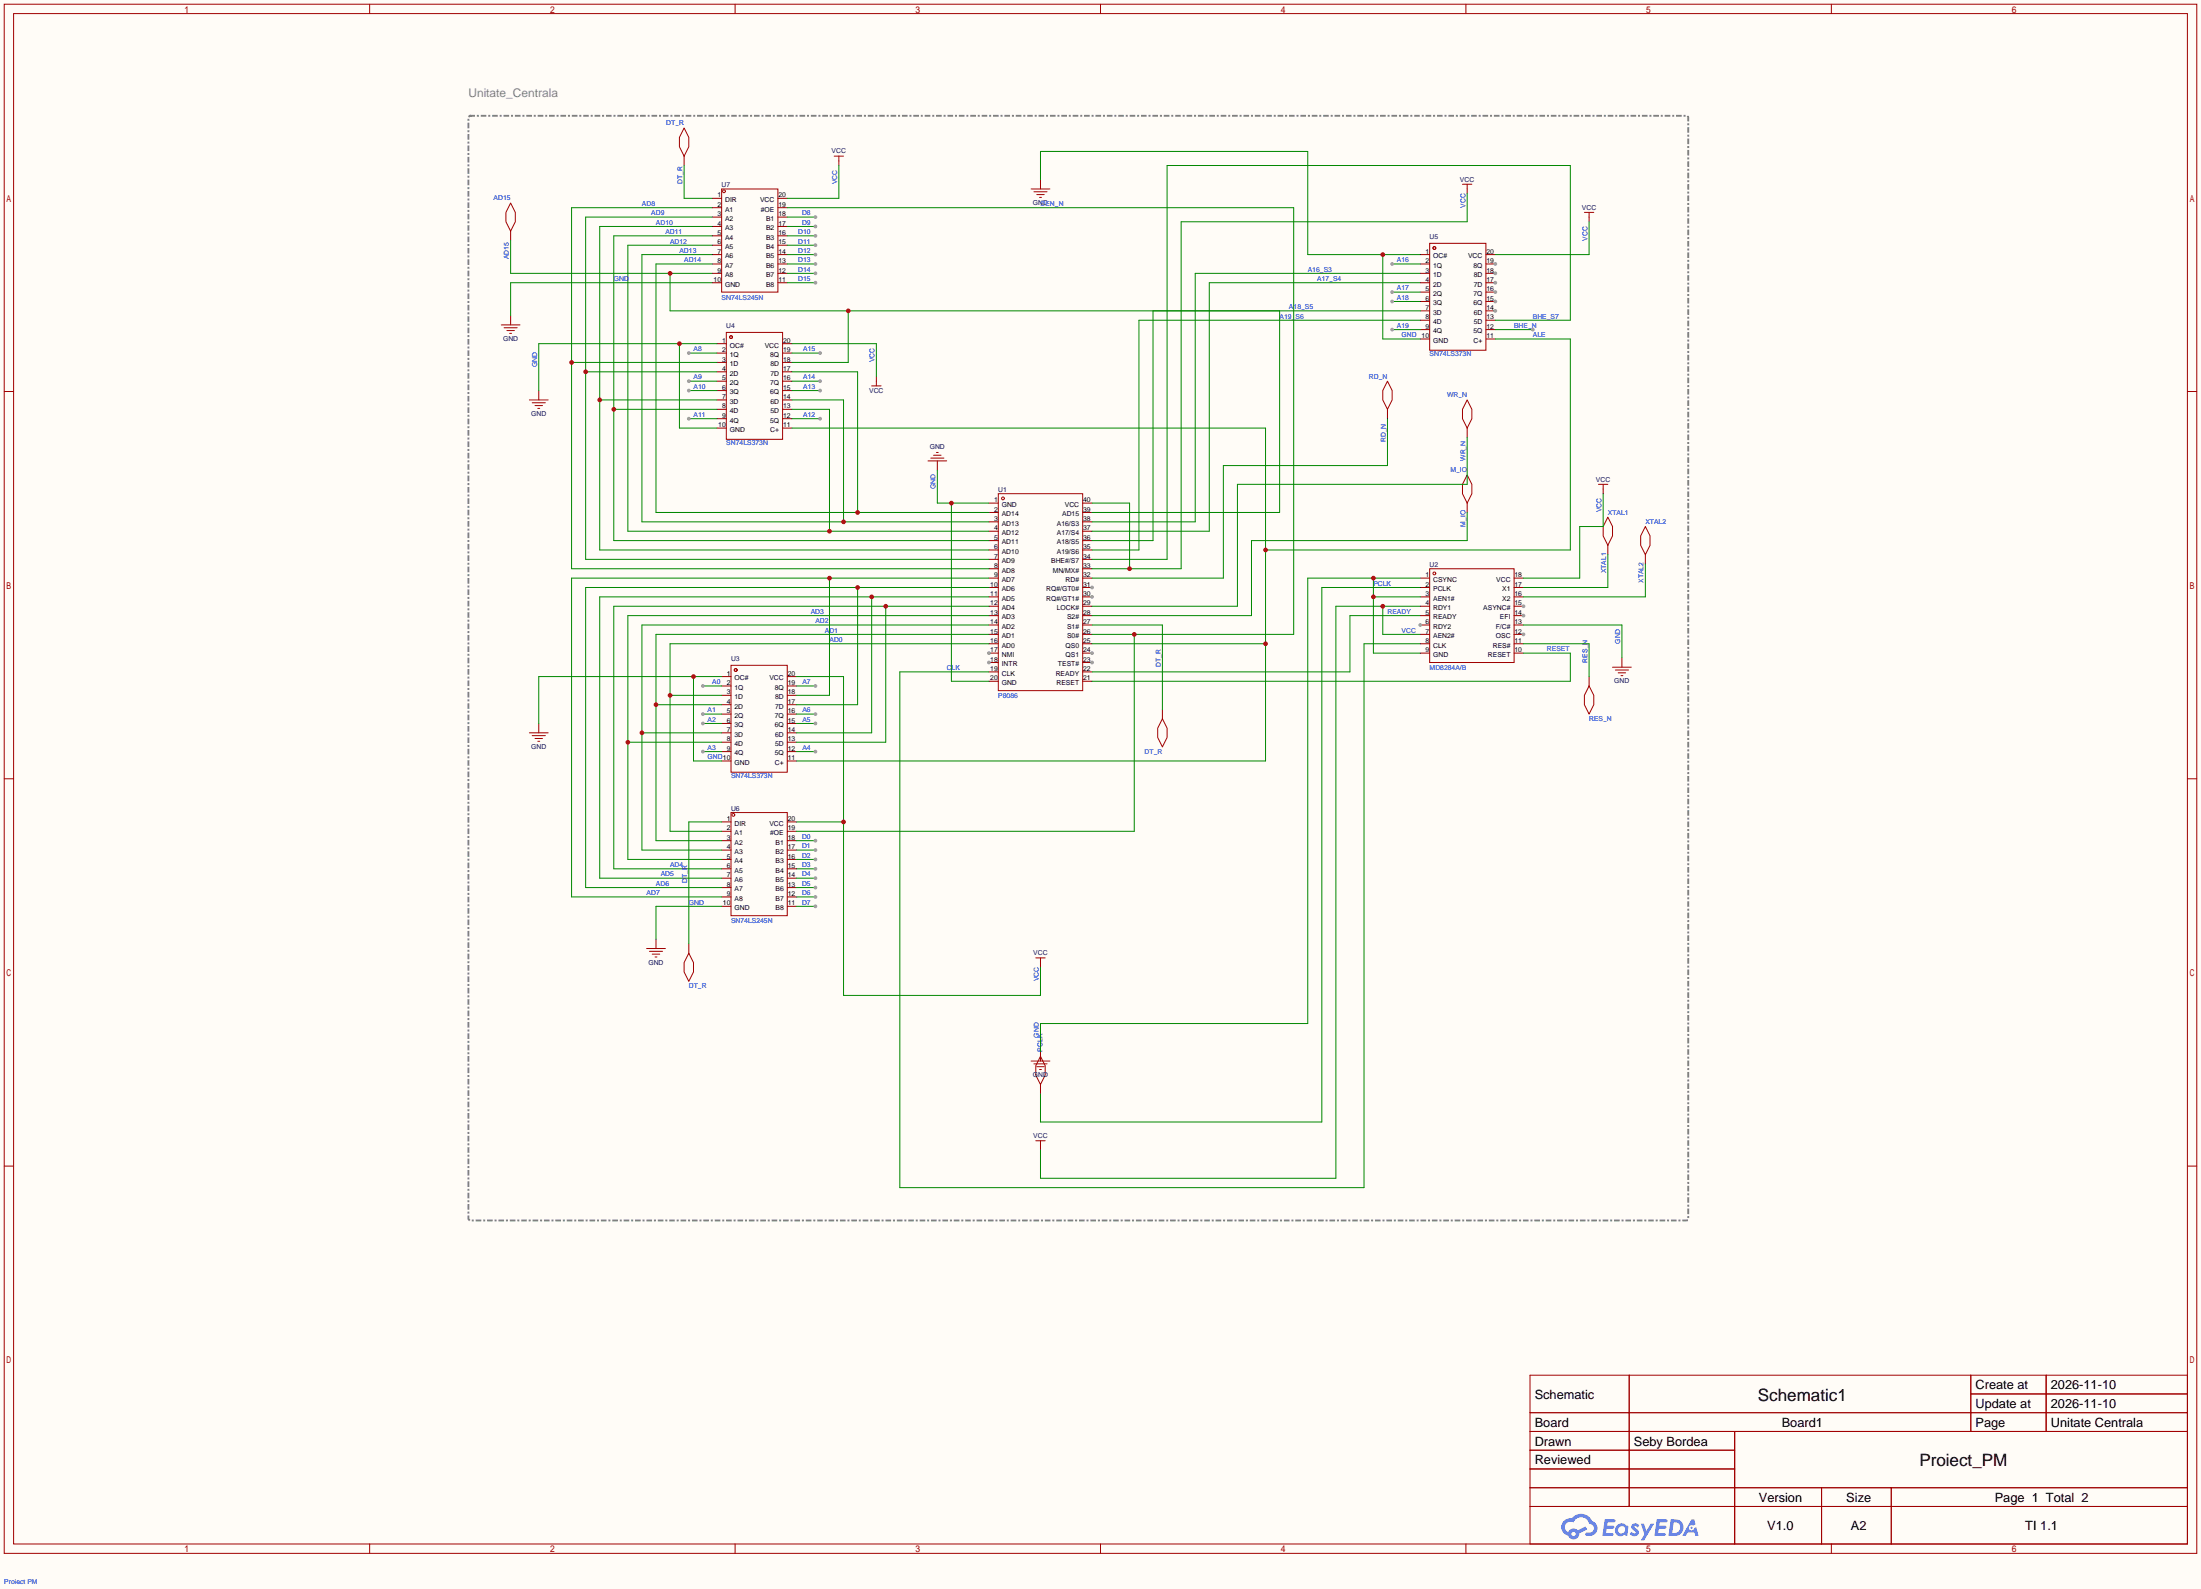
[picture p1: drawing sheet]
<svg xmlns="http://www.w3.org/2000/svg" width="596mm" height="430mm" viewBox="0 0 596 430" stroke-linecap="round" stroke-linejoin="round" font-family="sans-serif">
<path d="M0 0h596.1v430.4h-596.1z" fill="#fffcf7"/>
<g fill="none" stroke="#a10000" stroke-width=".27">
<path d="M1.1 1.1h593.9v419.7h-593.9zM3.7 3.7h588.8v414.5h-588.8zM100.1 1.1v2.6M199.1 1.1v2.6M298.1 1.1v2.6M397 1.1v2.6M496 1.1v2.6M1.1 106h2.6M592.5 106h2.5M1.1 210.9h2.6M592.5 210.9h2.5M1.1 315.8h2.6"/>
<path d="M592.5 315.8h2.5M414.4 372.5h178.1v45.7h-178.1zM441.3 372.5v35.6M533.8 372.5v15.2M533.8 377.6h58.7M554.2 372.5v15.2M414.4 382.7h178.1M414.4 387.7h178.1M414.4 392.8h55.4M414.4 397.9h55.4M469.8 387.7v30.5M100.1 418.2v2.6"/>
<path d="M199.1 418.2v2.6M298.1 418.2v2.6M397 418.2v2.6M414.4 403h178.1M414.4 408.1h178.1M493.4 403v15.2M496 418.2v2.6M512.2 403v15.2"/>
</g>
<g fill="#5487ff">
<path d="M442.1 412.9a1.3 1.3 0 0 1 1.9 .3l-.4 .6a.47 .47 0 0 0-.4-.5 .47 .47 0 0 0-.5 .3l.1 .2a1.28 1.28 0 0 1 .8 2 1.53 1.53 0 0 1-2.2-.3l.5-.6 .8 .5a.31 .31 0 0 0 .4-.3 .31 .31 0 0 0-.3-.4 1.12 1.12 0 0 1-.7-1.8z"/>
<path d="M444.4 412.7h.9l.6 2 1.2-2h.9l-2.7 4.5h-.9l1-1.6z"/>
<path d="M434.6 411.5h2.6a.4 .4 0 0 1 .4 .4 .4 .4 0 0 1-.4 .4h-1.8l-.1 1h1.6l.4 .4-.5 .4h-1.6l-.2 1.1 1.8 .1 .2 .5-.4 .2h-2.6z"/>
<path d="M448.7 411.5h2.6a.4 .4 0 0 1 .4 .4 .4 .4 0 0 1-.4 .4h-1.8l-.1 1h1.6l.4 .4-.4 .4h-1.7l-.2 1.1 1.8 .1 .2 .5-.4 .2h-2.6z"/>
<path d="M458.1 411.6h.8l.3 1.3-.6 .3a.75 .75 0 0 0-1.1 .3 .75 .75 0 0 0 .5 1.1 .75 .75 0 0 0 .9-.7l.5-.3 .6 2.4h-.8l-.3-.9h-1.8l-.5 .9h-1z"/>
<path d="M452.5 411.5l-.6 4.5h1.5a2.27 2.27 0 0 0 2.6-2.3 2.27 2.27 0 0 0-2.7-2.2zM453.3 412.3a1.5 1.5 0 0 1 1.8 1.6 1.5 1.5 0 0 1-1.9 1.3h-.3z"/>
<path d="M438 413.2a1.6 1.6 0 0 0-.4 2.3 1.6 1.6 0 0 0 2.4 .2l.7 .3 .3-2.5-.1-.2-.5-.1a1.58 1.58 0 0 0-2.4 0zM438.6 413.7a.99 .99 0 0 1 1.6 .6 .99 .99 0 0 1-1.3 1.1 .98 .98 0 0 1-.3-1.7z"/>
<path d="M423.6 411.9a2.37 2.37 0 0 0 1.1 4.1 1.54 1.54 0 0 0 1.8 .9 1.54 1.54 0 0 0 1.2-1.5l2.2-1.1-.5-.8-2 1a1.57 1.57 0 0 0-2.7 .5 1.5 1.5 0 0 1-.7-2.1 1.5 1.5 0 0 1 2.2-.5 2.27 2.27 0 0 1 2.3-1.4 2.27 2.27 0 0 1 2 1.8 1.23 1.23 0 0 1 1.2 1.6 1.23 1.23 0 0 1-1.8 .7 .47 .47 0 0 0-.5 .4 .47 .47 0 0 0 .4 .5 2.14 2.14 0 0 0 2.7-1.3 2.14 2.14 0 0 0-1.3-2.7 3.2 3.2 0 0 0-5.5-.7l-1.1 .1zM425.6 415.5a.6 .6 0 0 1 1.2 0 .6 .6 0 0 1-1.2 0z"/>
<circle cx="458.2" cy="413.8" r=".28"/>
</g>
<g fill="none" stroke="#870000" stroke-width=".27">
<path d="M267.8 136.3h2.6M267.8 138.8h2.6M267.8 141.4h2.6M267.8 143.9h2.6M267.8 146.4h2.6M267.8 149h2.6M267.8 151.5h2.6M267.8 154.1h2.6M267.8 156.6h2.6M267.8 159.1h2.6M267.8 161.7h2.6M267.8 164.2h2.6"/>
<path d="M267.8 166.8h2.6M267.8 169.3h2.6M267.8 171.8h2.6M267.8 174.4h2.6M267.8 176.9h2.6M281.8 293.8v2.5"/>
</g>
<g fill="none" stroke="#a10000" stroke-width=".27">
<path d="M270.4 133.7h22.8v53.4h-22.8zM281.8 286.1l1.3 2.6v2.5l-1.3 2.6-1.3-2.6v-2.5z"/>
<circle cx="271.7" cy="135" r=".38"/>
</g>
<circle cx="267.8" cy="176.9" r=".51" fill="#999"/>
<path d="M267.8 179.5h2.6" fill="none" stroke="#870000" stroke-width=".27"/>
<circle cx="267.8" cy="179.5" r=".51" fill="#999"/>
<path d="M293.2 179.5h2.6M267.8 182h2.6M267.8 184.5h2.6M293.2 182h2.6M293.2 184.5h2.6" fill="none" stroke="#870000" stroke-width=".27"/>
<circle cx="295.8" cy="179.5" r=".51" fill="#999"/>
<path d="M293.2 176.9h2.6" fill="none" stroke="#870000" stroke-width=".27"/>
<circle cx="295.8" cy="176.9" r=".51" fill="#999"/>
<path d="M293.2 174.4h2.6M293.2 171.8h2.6M293.2 169.3h2.6M293.2 166.8h2.6M293.2 164.2h2.6M293.2 161.7h2.6" fill="none" stroke="#870000" stroke-width=".27"/>
<circle cx="295.8" cy="161.7" r=".51" fill="#999"/>
<path d="M293.2 159.1h2.6" fill="none" stroke="#870000" stroke-width=".27"/>
<circle cx="295.8" cy="159.1" r=".51" fill="#999"/>
<g fill="none" stroke="#870000" stroke-width=".27">
<path d="M293.2 138.8h2.6M293.2 136.3h2.6M293.2 156.6h2.6M293.2 154.1h2.6M293.2 151.5h2.6M293.2 149h2.6M293.2 146.4h2.6M293.2 143.9h2.6M293.2 141.4h2.6M384.7 156.6h2.5M384.7 159.1h2.5M384.7 161.7h2.5"/>
<path d="M384.7 164.2h2.5M384.7 166.8h2.5M384.7 169.3h2.5"/>
</g>
<g fill="none" stroke="#a10000" stroke-width=".27">
<path d="M387.2 154.1h22.9v25.4h-22.9z"/>
<circle cx="388.5" cy="155.3" r=".38"/>
</g>
<circle cx="384.7" cy="169.3" r=".51" fill="#999"/>
<path d="M384.7 171.8h2.5M384.7 174.4h2.5M384.7 176.9h2.5M410.1 171.8h2.5M410.1 174.4h2.5M410.1 176.9h2.5" fill="none" stroke="#870000" stroke-width=".27"/>
<circle cx="412.6" cy="171.8" r=".51" fill="#999"/>
<path d="M410.1 169.3h2.5M410.1 166.8h2.5" fill="none" stroke="#870000" stroke-width=".27"/>
<circle cx="412.6" cy="166.8" r=".51" fill="#999"/>
<path d="M410.1 164.2h2.5" fill="none" stroke="#870000" stroke-width=".27"/>
<circle cx="412.6" cy="164.2" r=".51" fill="#999"/>
<g fill="none" stroke="#870000" stroke-width=".27">
<path d="M384.7 69h2.5M384.7 71.5h2.5M384.7 74h2.5M384.7 76.6h2.5M384.7 79.1h2.5M194.2 93.1h2.5M194.2 95.6h2.5M194.2 98.2h2.5M212 93.1h2.5M212 95.6h2.5M212 98.2h2.5M384.7 81.7h2.5"/>
<path d="M384.7 84.2h2.5M384.7 86.7h2.5M384.7 89.3h2.5M384.7 91.8h2.5M402.5 84.2h2.5M402.5 86.7h2.5M402.5 89.3h2.5M402.5 91.8h2.5M194.2 100.7h2.5M194.2 103.3h2.5M194.2 105.8h2.5M194.2 108.3h2.5"/>
<path d="M194.2 110.9h2.5M194.2 113.4h2.5M194.2 116h2.5M212 100.7h2.5M212 103.3h2.5M212 105.8h2.5M212 108.3h2.5M212 110.9h2.5M212 113.4h2.5M212 116h2.5M410.1 159.1h2.5M410.1 156.6h2.5"/>
<path d="M410.1 161.7h2.5M195.5 183.3h2.5M195.5 185.8h2.5M195.5 188.3h2.5M195.5 190.9h2.5M195.5 193.4h2.5M195.5 196h2.5M195.5 198.5h2.5M213.2 183.3h2.6M213.2 185.8h2.6M213.2 188.3h2.6M213.2 190.9h2.6"/>
<path d="M213.2 193.4h2.6M213.2 196h2.6M213.2 198.5h2.6M195.5 201h2.5M195.5 203.6h2.5M195.5 206.1h2.5M213.2 201h2.6M213.2 203.6h2.6M213.2 206.1h2.6"/>
</g>
<g fill="none" stroke="#a10000" stroke-width=".27">
<path d="M387.2 65.9h15.3v29h-15.3zM196.7 90h15.3v29h-15.3zM198 180.2h15.2v29h-15.2z"/>
<circle cx="388.5" cy="67.2" r=".38"/>
<circle cx="198" cy="91.3" r=".38"/>
<circle cx="199.3" cy="181.5" r=".38"/>
</g>
<circle cx="405" cy="84.2" r=".51" fill="#999"/>
<path d="M402.5 81.7h2.5" fill="none" stroke="#870000" stroke-width=".27"/>
<circle cx="405" cy="81.7" r=".51" fill="#999"/>
<path d="M402.5 79.1h2.5" fill="none" stroke="#870000" stroke-width=".27"/>
<circle cx="405" cy="79.1" r=".51" fill="#999"/>
<path d="M402.5 76.6h2.5" fill="none" stroke="#870000" stroke-width=".27"/>
<circle cx="405" cy="76.6" r=".51" fill="#999"/>
<path d="M402.5 74h2.5" fill="none" stroke="#870000" stroke-width=".27"/>
<circle cx="405" cy="74" r=".51" fill="#999"/>
<path d="M402.5 71.5h2.5" fill="none" stroke="#870000" stroke-width=".27"/>
<circle cx="405" cy="71.5" r=".51" fill="#999"/>
<g fill="none" stroke="#870000" stroke-width=".27">
<path d="M185.3 42.3v2.5M192.9 53.7h2.6M192.9 56.3h2.6M192.9 58.8h2.6M210.7 53.7h2.5M210.7 56.3h2.5M210.7 58.8h2.5M227.2 43.6v1.2M281.8 48.6v2.6M397.4 51.2v1.3M430.4 58.8v1.3M138.3 62.6v2.6"/>
<path d="M192.9 69h2.6M192.9 61.3h2.6M192.9 63.9h2.6M192.9 66.4h2.6M192.9 71.5h2.6M192.9 74h2.6M192.9 76.6h2.6M210.7 69h2.5M210.7 61.3h2.5M210.7 63.9h2.5M210.7 66.4h2.5M210.7 71.5h2.5"/>
<path d="M210.7 74h2.5M210.7 76.6h2.5M402.5 69h2.5M138.3 85.5v2.5M145.9 105.8v2.5M237.4 102v1.3M375.8 110.9v2.5M397.4 116v2.5M253.9 124.8v2.6M397.4 136.3v2.5M434.2 132.5v1.2M435.5 147.7v2.5"/>
<path d="M445.6 150.2v2.6M439.3 178.2v2.5M145.9 196v2.5M314.8 192.2v2.5M430.4 183.3v2.5M195.5 222.6h2.5M195.5 225.2h2.5M195.5 227.7h2.5M195.5 230.3h2.5M195.5 232.8h2.5M195.5 235.3h2.5M195.5 237.9h2.5"/>
<path d="M213.2 222.6h2.6M213.2 225.2h2.6M213.2 227.7h2.6M213.2 230.3h2.6M213.2 232.8h2.6M213.2 235.3h2.6M213.2 237.9h2.6M177.7 254.4v2.5M186.6 255.7v2.5M195.5 240.4h2.5M195.5 243h2.5M195.5 245.5h2.5"/>
<path d="M213.2 240.4h2.6M213.2 243h2.6M213.2 245.5h2.6M281.8 260.7v1.3M281.8 284.9v2.5M281.8 310.3v1.2"/>
</g>
<g fill="none" stroke="#a10000" stroke-width=".27">
<path d="M185.3 34.7l1.3 2.5v2.6l-1.3 2.5-1.3-2.5v-2.6zM138.3 55l1.3 2.5v2.6l-1.3 2.5-1.3-2.5v-2.6zM195.5 51.2h15.2v27.9h-15.2zM225.9 42.3h2.6M227.2 42.3v1.3M279.3 51.2h5.1M280 51.9h3.6M280.8 52.7h2M281.6 53.5h.5M396.1 49.9h2.6M397.4 49.9v1.3M429.1 57.5h2.6"/>
<path d="M430.4 57.5v1.3M135.8 88h5M136.5 88.8h3.6M137.3 89.5h2M138 90.3h.6M143.4 108.3h5.1M144.1 109.1h3.6M144.9 109.9h2M145.7 110.6h.5M236.1 104.5h2.5M237.4 103.3v1.2M375.8 103.3l1.3 2.5v2.5l-1.3 2.6-1.3-2.6v-2.5z"/>
<path d="M397.4 108.3l1.3 2.6v2.5l-1.3 2.6-1.3-2.6v-2.5zM251.3 124.8h5.1M252.1 124.1h3.6M252.9 123.3h2M253.6 122.6h.5M397.4 128.7l1.3 2.5v2.5l-1.3 2.6-1.3-2.6v-2.5zM432.9 131.2h2.6M434.2 131.2v1.3M435.5 140.1l1.3 2.5v2.6l-1.3 2.5-1.3-2.5v-2.6zM445.6 142.6l1.3 2.6v2.5l-1.3 2.5-1.2-2.5v-2.5zM143.4 198.5h5.1M144.1 199.3h3.6"/>
<path d="M314.8 194.7l1.3 2.5v2.6l-1.3 2.5-1.2-2.5v-2.6zM430.4 185.8l1.3 2.5v2.6l-1.3 2.5-1.3-2.5v-2.6zM436.8 180.7h5M437.5 181.5h3.6M438.3 182.2h2M439 183h.5M144.9 200h2M145.7 200.8h.5M198 220.1h15.2v27.9h-15.2zM175.1 256.9h5.1M175.9 257.7h3.6M176.7 258.4h2"/>
<path d="M177.4 259.2h.5M186.6 258.2l1.2 2.5v2.6l-1.2 2.5-1.3-2.5v-2.6zM280.5 259.5h2.6M281.8 259.5v1.2M279.3 287.4h5.1M280 288.2h3.6M280.8 288.9h2M281.6 289.7h.5M280.5 309h2.6M281.8 309v1.3"/>
<circle cx="196.1" cy="51.8" r=".38"/>
<circle cx="198.6" cy="220.7" r=".38"/>
</g>
<path d="M384.7 74h-61v67.4h-27.9M384.7 76.6h-57.2v67.3h-31.7M384.7 84.2h-72.4v62.2h-16.5M384.7 86.7h-76.2v62.3h-12.7M267.8 174.4h-86.3v50.8h14M181.5 188.3h14" fill="none" stroke="#008700" stroke-width=".27"/>
<circle cx="181.5" cy="188.3" r=".63" fill="#c00"/>
<path d="M267.8 171.8h-90.1v55.9h17.8M177.7 190.9h17.8" fill="none" stroke="#008700" stroke-width=".27"/>
<circle cx="177.7" cy="190.9" r=".63" fill="#c00"/>
<path d="M192.9 61.3h-30.5v87.7h105.4M162.4 108.3h31.8" fill="none" stroke="#008700" stroke-width=".27"/>
<circle cx="162.4" cy="108.3" r=".63" fill="#c00"/>
<path d="M192.9 63.9h-26.7v82.5h101.6M166.2 110.9h28" fill="none" stroke="#008700" stroke-width=".27"/>
<circle cx="166.2" cy="110.9" r=".63" fill="#c00"/>
<path d="M192.9 66.4h-22.8v77.5h97.7M214.5 110.9h10.2v33" fill="none" stroke="#008700" stroke-width=".27"/>
<circle cx="224.7" cy="143.9" r=".63" fill="#c00"/>
<path d="M192.9 69h-19v72.4h93.9M214.5 108.3h14v33.1" fill="none" stroke="#008700" stroke-width=".27"/>
<circle cx="228.5" cy="141.4" r=".63" fill="#c00"/>
<path d="M192.9 71.5h-15.2v67.3h90.1M214.5 100.7h17.8v38.1" fill="none" stroke="#008700" stroke-width=".27"/>
<circle cx="232.3" cy="138.8" r=".63" fill="#c00"/>
<path d="M138.3 65.2v8.8h54.6M181.5 74v10.2h165.1v54.6h-50.8M229.7 84.2v14h-15.2" fill="none" stroke="#008700" stroke-width=".27"/>
<g fill="#c00">
<circle cx="229.7" cy="84.2" r=".63"/>
<circle cx="181.5" cy="74" r=".63"/>
</g>
<path d="M267.8 169.3h-93.9v61h21.6M173.9 198.5h21.6" fill="none" stroke="#008700" stroke-width=".27"/>
<circle cx="173.9" cy="198.5" r=".63" fill="#c00"/>
<path d="M267.8 166.8h-97.7v66h25.4M170.1 201h25.4" fill="none" stroke="#008700" stroke-width=".27"/>
<circle cx="170.1" cy="201" r=".63" fill="#c00"/>
<path d="M239.9 164.2v36.8h-24.1M267.8 164.2h-101.6v71.1h29.3" fill="none" stroke="#008700" stroke-width=".27"/>
<circle cx="239.9" cy="164.2" r=".63" fill="#c00"/>
<path d="M236.1 161.7v36.8h-20.3M267.8 161.7h-105.4v76.2h33.1" fill="none" stroke="#008700" stroke-width=".27"/>
<circle cx="236.1" cy="161.7" r=".63" fill="#c00"/>
<path d="M232.3 159.1v31.8h-16.5M267.8 159.1h-109.2v81.3h36.9" fill="none" stroke="#008700" stroke-width=".27"/>
<circle cx="232.3" cy="159.1" r=".63" fill="#c00"/>
<path d="M224.7 156.6v31.7h-8.9M267.8 156.6h-113v86.4h40.7" fill="none" stroke="#008700" stroke-width=".27"/>
<circle cx="224.7" cy="156.6" r=".63" fill="#c00"/>
<path d="M192.9 56.3h-38.1v97.8h113M154.8 98.2h39.4" fill="none" stroke="#008700" stroke-width=".27"/>
<circle cx="154.8" cy="98.2" r=".63" fill="#c00"/>
<path d="M192.9 58.8h-34.3v92.7h109.2M158.6 100.7h35.6" fill="none" stroke="#008700" stroke-width=".27"/>
<circle cx="158.6" cy="100.7" r=".63" fill="#c00"/>
<path d="M405 91.8h20.3v57.2h-82.5M214.5 116h128.3v90.1h-127M295.8 174.4h47" fill="none" stroke="#008700" stroke-width=".27"/>
<g fill="#c00">
<circle cx="342.8" cy="174.4" r=".63"/>
<circle cx="342.8" cy="149" r=".63"/>
</g>
<path d="M213.2 56.3h137.2v115.5h-54.6M405 86.7h20.3v-41.9h-109.2v106.7h-20.3M307.2 171.8v53.4h-91.4M384.7 174.4h-15.3v147.3h-125.7v-139.7h24.1" fill="none" stroke="#008700" stroke-width=".27"/>
<circle cx="307.2" cy="171.8" r=".63" fill="#c00"/>
<path d="M185.3 44.8v8.9h7.6M375.8 113.4v12.7h-44.5v30.5h-35.5M397.4 138.8v7.6h-58.4v20.4h-43.2M384.7 159.1h-26.7v144.8h-76.2v-7.6M435.5 150.2v8.9h-22.9M445.6 152.8v8.9h-33M295.8 169.3h19v22.9M384.7 166.8h-19.1v15.2h-69.8M412.6 176.9h12.7v7.6h-129.5M412.6 174.4h17.8v8.9M190.4 193.4h5.1M195.5 222.6h-8.9v33.1" fill="none" stroke="#008700" stroke-width=".27"/>
<circle cx="190.4" cy="193.4" r=".51" fill="#999"/>
<path d="M190.4 196h5.1" fill="none" stroke="#008700" stroke-width=".27"/>
<circle cx="190.4" cy="196" r=".51" fill="#999"/>
<path d="M190.4 203.6h5.1" fill="none" stroke="#008700" stroke-width=".27"/>
<circle cx="190.4" cy="203.6" r=".51" fill="#999"/>
<path d="M215.8 203.6h5.1" fill="none" stroke="#008700" stroke-width=".27"/>
<circle cx="220.9" cy="203.6" r=".51" fill="#999"/>
<path d="M215.8 196h5.1" fill="none" stroke="#008700" stroke-width=".27"/>
<circle cx="220.9" cy="196" r=".51" fill="#999"/>
<path d="M215.8 193.4h5.1" fill="none" stroke="#008700" stroke-width=".27"/>
<circle cx="220.9" cy="193.4" r=".51" fill="#999"/>
<path d="M215.8 185.8h5.1" fill="none" stroke="#008700" stroke-width=".27"/>
<circle cx="220.9" cy="185.8" r=".51" fill="#999"/>
<path d="M186.6 95.6h7.6" fill="none" stroke="#008700" stroke-width=".27"/>
<circle cx="186.6" cy="95.6" r=".51" fill="#999"/>
<path d="M186.6 103.3h7.6" fill="none" stroke="#008700" stroke-width=".27"/>
<circle cx="186.6" cy="103.3" r=".51" fill="#999"/>
<path d="M186.6 105.8h7.6" fill="none" stroke="#008700" stroke-width=".27"/>
<circle cx="186.6" cy="105.8" r=".51" fill="#999"/>
<path d="M186.6 113.4h7.6" fill="none" stroke="#008700" stroke-width=".27"/>
<circle cx="186.6" cy="113.4" r=".51" fill="#999"/>
<path d="M214.5 113.4h7.6" fill="none" stroke="#008700" stroke-width=".27"/>
<circle cx="222.1" cy="113.4" r=".51" fill="#999"/>
<path d="M214.5 105.8h7.6" fill="none" stroke="#008700" stroke-width=".27"/>
<circle cx="222.1" cy="105.8" r=".51" fill="#999"/>
<path d="M214.5 103.3h7.6" fill="none" stroke="#008700" stroke-width=".27"/>
<circle cx="222.1" cy="103.3" r=".51" fill="#999"/>
<path d="M214.5 95.6h7.6" fill="none" stroke="#008700" stroke-width=".27"/>
<circle cx="222.1" cy="95.6" r=".51" fill="#999"/>
<path d="M377.1 71.5h7.6" fill="none" stroke="#008700" stroke-width=".27"/>
<circle cx="377.1" cy="71.5" r=".51" fill="#999"/>
<path d="M377.1 79.1h7.6" fill="none" stroke="#008700" stroke-width=".27"/>
<circle cx="377.1" cy="79.1" r=".51" fill="#999"/>
<path d="M377.1 81.7h7.6" fill="none" stroke="#008700" stroke-width=".27"/>
<circle cx="377.1" cy="81.7" r=".51" fill="#999"/>
<path d="M377.1 89.3h7.6" fill="none" stroke="#008700" stroke-width=".27"/>
<circle cx="377.1" cy="89.3" r=".51" fill="#999"/>
<path d="M215.8 245.5h5.1" fill="none" stroke="#008700" stroke-width=".27"/>
<circle cx="220.9" cy="245.5" r=".51" fill="#999"/>
<path d="M215.8 243h5.1" fill="none" stroke="#008700" stroke-width=".27"/>
<circle cx="220.9" cy="243" r=".51" fill="#999"/>
<path d="M215.8 240.4h5.1" fill="none" stroke="#008700" stroke-width=".27"/>
<circle cx="220.9" cy="240.4" r=".51" fill="#999"/>
<path d="M215.8 237.9h5.1" fill="none" stroke="#008700" stroke-width=".27"/>
<circle cx="220.9" cy="237.9" r=".51" fill="#999"/>
<path d="M215.8 235.3h5.1" fill="none" stroke="#008700" stroke-width=".27"/>
<circle cx="220.9" cy="235.3" r=".51" fill="#999"/>
<path d="M215.8 232.8h5.1" fill="none" stroke="#008700" stroke-width=".27"/>
<circle cx="220.9" cy="232.8" r=".51" fill="#999"/>
<path d="M215.8 230.3h5.1" fill="none" stroke="#008700" stroke-width=".27"/>
<circle cx="220.9" cy="230.3" r=".51" fill="#999"/>
<path d="M215.8 227.7h5.1" fill="none" stroke="#008700" stroke-width=".27"/>
<circle cx="220.9" cy="227.7" r=".51" fill="#999"/>
<path d="M213.2 76.6h7.7" fill="none" stroke="#008700" stroke-width=".27"/>
<circle cx="220.9" cy="76.6" r=".51" fill="#999"/>
<path d="M213.2 74h7.7" fill="none" stroke="#008700" stroke-width=".27"/>
<circle cx="220.9" cy="74" r=".51" fill="#999"/>
<path d="M213.2 71.5h7.7" fill="none" stroke="#008700" stroke-width=".27"/>
<circle cx="220.9" cy="71.5" r=".51" fill="#999"/>
<path d="M213.2 69h7.7" fill="none" stroke="#008700" stroke-width=".27"/>
<circle cx="220.9" cy="69" r=".51" fill="#999"/>
<path d="M213.2 66.4h7.7" fill="none" stroke="#008700" stroke-width=".27"/>
<circle cx="220.9" cy="66.4" r=".51" fill="#999"/>
<path d="M213.2 63.9h7.7" fill="none" stroke="#008700" stroke-width=".27"/>
<circle cx="220.9" cy="63.9" r=".51" fill="#999"/>
<path d="M213.2 61.3h7.7" fill="none" stroke="#008700" stroke-width=".27"/>
<circle cx="220.9" cy="61.3" r=".51" fill="#999"/>
<path d="M213.2 58.8h7.7" fill="none" stroke="#008700" stroke-width=".27"/>
<circle cx="220.9" cy="58.8" r=".51" fill="#999"/>
<path d="M127.4 31.4h329.6l.3 .5-.1 298.4-.4 .3-329.7-.1-.2-.4v-298.2l.5-.5" fill="none" stroke="#808080" stroke-width=".51" stroke-dasharray="1 1 0 1"/>
<path d="M397.4 118.5v12.7h-62.2v33h-39.4M190.4 185.8h5.1" fill="none" stroke="#008700" stroke-width=".27"/>
<circle cx="190.4" cy="185.8" r=".51" fill="#999"/>
<path d="M405 89.3h10.2" fill="none" stroke="#008700" stroke-width=".27"/>
<circle cx="415.2" cy="89.3" r=".51" fill="#999"/>
<path d="M372 156.6v20.3h12.7M384.7 156.6h-30.5v120.6h-72.4v7.7M372 161.7h12.7" fill="none" stroke="#008700" stroke-width=".27"/>
<g fill="#c00">
<circle cx="372" cy="161.7" r=".63"/>
<circle cx="372" cy="156.6" r=".63"/>
</g>
<path d="M281.8 48.6v-7.6h72.4v28h30.5M374.5 69v22.8h10.2" fill="none" stroke="#008700" stroke-width=".27"/>
<circle cx="374.5" cy="69" r=".63" fill="#c00"/>
<path d="M184 93.1v22.9h10.2M194.2 93.1h-48.3v12.7M195.5 245.5h-17.8v8.9" fill="none" stroke="#008700" stroke-width=".27"/>
<circle cx="184" cy="93.1" r=".63" fill="#c00"/>
<path d="M187.8 183.3v22.8h7.7M195.5 183.3h-49.6v12.7" fill="none" stroke="#008700" stroke-width=".27"/>
<circle cx="187.8" cy="183.3" r=".63" fill="#c00"/>
<path d="M253.9 127.4v8.9h13.9M257.7 136.3v48.2h10.1" fill="none" stroke="#008700" stroke-width=".27"/>
<circle cx="257.7" cy="136.3" r=".63" fill="#c00"/>
<path d="M192.9 76.6h-54.6v8.9M412.6 169.3h26.7v8.9M215.8 183.3h12.7v86.3h53.3v-7.6M215.8 222.6h12.7" fill="none" stroke="#008700" stroke-width=".27"/>
<circle cx="228.5" cy="222.6" r=".63" fill="#c00"/>
<path d="M374.5 164.2v7.6h10.2M384.7 164.2h-22.9v155h-80v-7.7" fill="none" stroke="#008700" stroke-width=".27"/>
<circle cx="374.5" cy="164.2" r=".63" fill="#c00"/>
<path d="M397.4 52.5v7.6h-77.5v94h-24.1M295.8 136.3h10.1v17.8" fill="none" stroke="#008700" stroke-width=".27"/>
<circle cx="305.9" cy="154.1" r=".63" fill="#c00"/>
<path d="M227.2 44.8v8.9h-14M430.4 60.1v8.9h-25.4M214.5 93.1h22.9v8.9M434.2 133.7v8.9h-6.3v14h-15.3" fill="none" stroke="#008700" stroke-width=".27"/>
<g font-size="4.6">
<text x="476.1" y="379.4">Schematic1</text>
<text x="519.8" y="397.2">Proiect_PM</text>
</g>
<g font-size="3.5">
<text x="535.1" y="376.3">Create at</text>
<text x="555.5" y="376.3">2026-11-10</text>
<text x="415.7" y="378.8">Schematic</text>
<text x="535.1" y="381.4">Update at</text>
<text x="555.5" y="381.4">2026-11-10</text>
<text x="415.7" y="386.5">Board</text>
<text x="482.6" y="386.5">Board1</text>
<text x="535.1" y="386.5">Page</text>
<text x="555.5" y="386.5">Unitate Centrala</text>
<text x="415.7" y="391.5">Drawn</text>
<text x="442.5" y="391.5">Seby Bordea</text>
<text x="415.7" y="396.6">Reviewed</text>
<text x="476.4" y="406.8">Version</text>
<text x="500.1" y="406.8">Size</text>
<text x="540.3" y="406.8">Page 1 Total 2</text>
<text x="478.7" y="414.4">V1.0</text>
<text x="501.3" y="414.4">A2</text>
<text x="548.6" y="414.4">TI 1.1</text>
</g>
<text font-size="3.2" fill="#808080" x="126.9" y="26.3">Unitate_Centrala</text>
<g font-size="1.8" fill="#00f">
<text x="180.5" y="34">DT_R</text>
<text x="184.8" y="49.9" transform="rotate(-90 184.8 49.9)">DT_R</text>
<text x="226.7" y="49.9" transform="rotate(-90 226.7 49.9)">VCC</text>
<text x="133.7" y="54.3">AD15</text>
<text x="173.9" y="55.8">AD8</text>
<text x="176.4" y="58.3">AD9</text>
<text x="217.2" y="58.3">D8</text>
<text x="281.8" y="55.8">DEN_N</text>
<text x="396.9" y="56.3" transform="rotate(-90 396.9 56.3)">VCC</text>
<text x="177.7" y="60.9">AD10</text>
<text x="180.2" y="63.4">AD11</text>
<text x="181.5" y="66">AD12</text>
<text x="216.2" y="66">D11</text>
<text x="216.2" y="63.4">D10</text>
<text x="217.2" y="60.9">D9</text>
<text x="429.9" y="65.2" transform="rotate(-90 429.9 65.2)">VCC</text>
<text x="137.8" y="70.2" transform="rotate(-90 137.8 70.2)">AD15</text>
<text x="184" y="68.5">AD13</text>
<text x="185.3" y="71">AD14</text>
<text x="216.2" y="71">D13</text>
<text x="216.2" y="68.5">D12</text>
<text x="378.3" y="71">A16</text>
<text x="166.2" y="76.1">GND</text>
<text x="216.2" y="76.1">D15</text>
<text x="216.2" y="73.6">D14</text>
<text x="354.2" y="73.6">A16_S3</text>
<text x="356.7" y="76.1">A17_S4</text>
<text x="195.5" y="81.2">SN74LS245N</text>
<text x="349.1" y="83.7">A18_S5</text>
<text x="378.3" y="78.7">A17</text>
<text x="378.3" y="81.2">A18</text>
<text x="346.6" y="86.3">A19_S6</text>
<text x="378.3" y="88.8">A19</text>
<text x="410.1" y="88.8">BHE_N</text>
<text x="415.2" y="86.3">BHE_S7</text>
<text x="187.8" y="95.2">A8</text>
<text x="217.6" y="95.2">A15</text>
<text x="379.6" y="91.4">GND</text>
<text x="415.2" y="91.4">ALE</text>
<text x="145.5" y="99.4" transform="rotate(-90 145.5 99.4)">GND</text>
<text x="236.9" y="98.2" transform="rotate(-90 236.9 98.2)">VCC</text>
<text x="387.2" y="96.4">SN74LS373N</text>
<text x="187.8" y="102.8">A9</text>
<text x="187.8" y="105.3">A10</text>
<text x="217.6" y="105.3">A13</text>
<text x="217.6" y="102.8">A14</text>
<text x="370.8" y="102.5">RD_N</text>
<text x="391.9" y="107.6">WR_N</text>
<text x="187.8" y="112.9">A11</text>
<text x="217.6" y="112.9">A12</text>
<text x="375.3" y="119.8" transform="rotate(-90 375.3 119.8)">RD_N</text>
<text x="196.7" y="120.6">SN74LS373N</text>
<text x="396.9" y="124.8" transform="rotate(-90 396.9 124.8)">WR_N</text>
<text x="392.9" y="127.9">M_IO</text>
<text x="253.4" y="132.5" transform="rotate(-90 253.4 132.5)">GND</text>
<text x="396.9" y="142.6" transform="rotate(-90 396.9 142.6)">M_IO</text>
<text x="433.8" y="138.8" transform="rotate(-90 433.8 138.8)">VCC</text>
<text x="435.5" y="139.4">XTAL1</text>
<text x="445.6" y="141.9">XTAL2</text>
<text x="435" y="155.3" transform="rotate(-90 435 155.3)">XTAL1</text>
<text x="372" y="158.7">PCLK</text>
<text x="445.2" y="157.9" transform="rotate(-90 445.2 157.9)">XTAL2</text>
<text x="219.6" y="166.3">AD3</text>
<text x="375.8" y="166.3">READY</text>
<text x="220.9" y="168.8">AD2</text>
<text x="223.4" y="171.4">AD1</text>
<text x="224.7" y="173.9">AD0</text>
<text x="379.6" y="171.4">VCC</text>
<text x="419" y="176.4">RESET</text>
<text x="429.9" y="179.5" transform="rotate(-90 429.9 179.5)">RES_N</text>
<text x="438.8" y="174.4" transform="rotate(-90 438.8 174.4)">GND</text>
<text x="192.9" y="185.3">A0</text>
<text x="217.3" y="185.3">A7</text>
<text x="256.4" y="181.5">CLK</text>
<text x="314.4" y="180.7" transform="rotate(-90 314.4 180.7)">DT_R</text>
<text x="387.2" y="181.5">MD8284A/B</text>
<text x="270.4" y="189.1">P8086</text>
<text x="191.6" y="193">A1</text>
<text x="191.6" y="195.5">A2</text>
<text x="217.3" y="195.5">A5</text>
<text x="217.3" y="193">A6</text>
<text x="430.4" y="195.2">RES_N</text>
<text x="191.6" y="203.1">A3</text>
<text x="217.3" y="203.1">A4</text>
<text x="191.6" y="205.7">GND10</text>
<text x="310" y="204.1">DT_R</text>
<text x="198" y="210.7">SN74LS373N</text>
<text x="217.2" y="227.2">D0</text>
<text x="217.2" y="232.3">D2</text>
<text x="217.2" y="229.8">D1</text>
<text x="177.7" y="239.9">AD6</text>
<text x="178.9" y="237.4">AD5</text>
<text x="181.5" y="234.9">AD4</text>
<text x="186.1" y="239.1" transform="rotate(-90 186.1 239.1)">DT_R</text>
<text x="217.2" y="239.9">D5</text>
<text x="217.2" y="237.4">D4</text>
<text x="217.2" y="234.9">D3</text>
<text x="175.1" y="242.5">AD7</text>
<text x="186.6" y="245">GND</text>
<text x="217.2" y="245">D7</text>
<text x="217.2" y="242.5">D6</text>
<text x="198" y="250.1">SN74LS245N</text>
<text x="186.6" y="267.6">DT_R</text>
<text x="281.4" y="265.8" transform="rotate(-90 281.4 265.8)">VCC</text>
<text x="281.4" y="281.1" transform="rotate(-90 281.4 281.1)">GND</text>
<text x="282.4" y="284.9" transform="rotate(-90 282.4 284.9)">PCLK</text>
<text x="1.1" y="428.9">Proiect PM</text>
</g>
<g font-size="1.8" fill="#000080">
<text x="225.3" y="41.6">VCC</text>
<text x="195.5" y="50.7">U7</text>
<text x="395.4" y="49.2">VCC</text>
<text x="279.8" y="55.5">GND</text>
<text x="428.5" y="56.8">VCC</text>
<text x="387.2" y="64.7">U5</text>
<text x="196.7" y="88.8">U4</text>
<text x="136.2" y="92.4">GND</text>
<text x="235.4" y="106.3">VCC</text>
<text x="143.9" y="112.7">GND</text>
<text x="251.8" y="121.6">GND</text>
<text x="432.3" y="130.5">VCC</text>
<text x="270.4" y="133.3">U1</text>
<text x="387.2" y="153.6">U2</text>
<text x="198" y="179">U3</text>
<text x="437.2" y="185.1">GND</text>
<text x="143.9" y="202.9">GND</text>
<text x="198" y="219.6">U6</text>
<text x="175.6" y="261.3">GND</text>
<text x="279.9" y="258.7">VCC</text>
<text x="279.8" y="291.8">GND</text>
<text x="279.9" y="308.3">VCC</text>
</g>
<g font-size="1.8">
<text x="194.3" y="53.5">1</text>
<text x="210.8" y="53.5">20</text>
<text x="194.3" y="56">2</text>
<text x="194.3" y="58.6">3</text>
<text x="196.4" y="54.8">DIR</text>
<text x="196.4" y="57.3">A1</text>
<text x="196.4" y="59.8">A2</text>
<text x="205.9" y="54.8">VCC</text>
<text x="206.1" y="57.3">#OE</text>
<text x="207.5" y="59.8">B1</text>
<text x="210.8" y="58.6">18</text>
<text x="210.8" y="56">19</text>
<text x="194.3" y="61.1">4</text>
<text x="194.3" y="63.7">5</text>
<text x="196.4" y="62.4">A3</text>
<text x="196.4" y="64.9">A4</text>
<text x="207.5" y="64.9">B3</text>
<text x="207.5" y="62.4">B2</text>
<text x="210.8" y="63.7">16</text>
<text x="210.8" y="61.1">17</text>
<text x="194.3" y="66.2">6</text>
<text x="194.3" y="68.7">7</text>
<text x="194.3" y="71.3">8</text>
<text x="196.4" y="67.5">A5</text>
<text x="196.4" y="70">A6</text>
<text x="207.5" y="70">B5</text>
<text x="207.5" y="67.5">B4</text>
<text x="210.8" y="71.3">13</text>
<text x="210.8" y="68.7">14</text>
<text x="210.8" y="66.2">15</text>
<text x="386.1" y="68.7">1</text>
<text x="386.1" y="71.3">2</text>
<text x="388.2" y="70">OC#</text>
<text x="397.6" y="70">VCC</text>
<text x="402.6" y="71.3">19</text>
<text x="402.6" y="68.7">20</text>
<text x="193.3" y="76.4">10</text>
<text x="194.3" y="73.8">9</text>
<text x="196.4" y="72.5">A7</text>
<text x="196.4" y="75.1">A8</text>
<text x="196.4" y="77.6">GND</text>
<text x="207.5" y="77.6">B8</text>
<text x="207.5" y="75.1">B7</text>
<text x="207.5" y="72.5">B6</text>
<text x="210.8" y="76.4">11</text>
<text x="210.8" y="73.8">12</text>
<text x="386.1" y="73.8">3</text>
<text x="386.1" y="76.4">4</text>
<text x="388.2" y="72.5">1Q</text>
<text x="388.2" y="75.1">1D</text>
<text x="388.2" y="77.6">2D</text>
<text x="399.1" y="72.5">8Q</text>
<text x="399.2" y="77.6">7D</text>
<text x="399.2" y="75.1">8D</text>
<text x="402.6" y="76.4">17</text>
<text x="402.6" y="73.8">18</text>
<text x="386.1" y="78.9">5</text>
<text x="386.1" y="81.4">6</text>
<text x="386.1" y="84">7</text>
<text x="388.2" y="80.2">2Q</text>
<text x="388.2" y="82.7">3Q</text>
<text x="399.1" y="82.7">6Q</text>
<text x="399.1" y="80.2">7Q</text>
<text x="402.6" y="84">14</text>
<text x="402.6" y="81.4">15</text>
<text x="402.6" y="78.9">16</text>
<text x="386.1" y="86.5">8</text>
<text x="386.1" y="89.1">9</text>
<text x="388.2" y="85.2">3D</text>
<text x="388.2" y="87.8">4D</text>
<text x="399.2" y="87.8">5D</text>
<text x="399.2" y="85.2">6D</text>
<text x="402.6" y="89.1">12</text>
<text x="402.6" y="86.5">13</text>
<text x="195.6" y="92.9">1</text>
<text x="195.6" y="95.4">2</text>
<text x="197.7" y="94.1">OC#</text>
<text x="207.1" y="94.1">VCC</text>
<text x="212.1" y="95.4">19</text>
<text x="212.1" y="92.9">20</text>
<text x="385" y="91.6">10</text>
<text x="388.2" y="90.3">4Q</text>
<text x="388.2" y="92.9">GND</text>
<text x="399.1" y="90.3">5Q</text>
<text x="399.1" y="92.9">C+</text>
<text x="402.6" y="91.6">11</text>
<text x="195.6" y="97.9">3</text>
<text x="195.6" y="100.5">4</text>
<text x="197.7" y="96.7">1Q</text>
<text x="197.7" y="99.2">1D</text>
<text x="197.7" y="101.8">2D</text>
<text x="208.6" y="96.7">8Q</text>
<text x="208.7" y="101.8">7D</text>
<text x="208.7" y="99.2">8D</text>
<text x="212.1" y="100.5">17</text>
<text x="212.1" y="97.9">18</text>
<text x="195.6" y="103">5</text>
<text x="195.6" y="105.6">6</text>
<text x="197.7" y="104.3">2Q</text>
<text x="197.7" y="106.8">3Q</text>
<text x="208.6" y="106.8">6Q</text>
<text x="208.6" y="104.3">7Q</text>
<text x="212.1" y="105.6">15</text>
<text x="212.1" y="103">16</text>
<text x="195.6" y="108.1">7</text>
<text x="195.6" y="110.6">8</text>
<text x="195.6" y="113.2">9</text>
<text x="197.7" y="109.4">3D</text>
<text x="197.7" y="111.9">4D</text>
<text x="208.7" y="111.9">5D</text>
<text x="208.7" y="109.4">6D</text>
<text x="212.1" y="113.2">12</text>
<text x="212.1" y="110.6">13</text>
<text x="212.1" y="108.1">14</text>
<text x="194.5" y="115.7">10</text>
<text x="197.7" y="114.5">4Q</text>
<text x="197.7" y="117">GND</text>
<text x="208.6" y="114.5">5Q</text>
<text x="208.6" y="117">C+</text>
<text x="212.1" y="115.7">11</text>
<text x="269.2" y="136">1</text>
<text x="271.3" y="137.3">GND</text>
<text x="288.4" y="137.3">VCC</text>
<text x="293.4" y="136">40</text>
<text x="269.2" y="138.6">2</text>
<text x="269.2" y="141.1">3</text>
<text x="269.2" y="143.7">4</text>
<text x="271.3" y="139.9">AD14</text>
<text x="271.3" y="142.4">AD13</text>
<text x="286.2" y="142.4">A16/S3</text>
<text x="287.7" y="139.9">AD15</text>
<text x="293.4" y="143.7">37</text>
<text x="293.4" y="141.1">38</text>
<text x="293.4" y="138.6">39</text>
<text x="269.2" y="146.2">5</text>
<text x="269.2" y="148.7">6</text>
<text x="271.3" y="144.9">AD12</text>
<text x="271.3" y="147.5">AD11</text>
<text x="286.2" y="147.5">A18/S5</text>
<text x="286.2" y="144.9">A17/S4</text>
<text x="293.4" y="148.7">35</text>
<text x="293.4" y="146.2">36</text>
<text x="269.2" y="151.3">7</text>
<text x="269.2" y="153.8">8</text>
<text x="271.3" y="150">AD10</text>
<text x="271.3" y="152.6">AD9</text>
<text x="271.3" y="155.1">AD8</text>
<text x="284.7" y="152.6">BHE#/S7</text>
<text x="285.1" y="155.1">MN/MX#</text>
<text x="286.2" y="150">A19/S6</text>
<text x="293.4" y="153.8">33</text>
<text x="293.4" y="151.3">34</text>
<text x="268.2" y="158.9">10</text>
<text x="268.2" y="161.4">11</text>
<text x="269.2" y="156.4">9</text>
<text x="271.3" y="157.6">AD7</text>
<text x="271.3" y="160.2">AD6</text>
<text x="283.4" y="160.2">RQ#/GT0#</text>
<text x="288.6" y="157.6">RD#</text>
<text x="293.4" y="161.4">30</text>
<text x="293.4" y="158.9">31</text>
<text x="293.4" y="156.4">32</text>
<text x="386.1" y="156.4">1</text>
<text x="386.1" y="158.9">2</text>
<text x="386.1" y="161.4">3</text>
<text x="388.2" y="157.6">CSYNC</text>
<text x="388.2" y="160.2">PCLK</text>
<text x="405.2" y="157.6">VCC</text>
<text x="406.9" y="160.2">X1</text>
<text x="410.2" y="161.4">16</text>
<text x="410.2" y="158.9">17</text>
<text x="410.2" y="156.4">18</text>
<text x="268.2" y="164">12</text>
<text x="268.2" y="166.5">13</text>
<text x="271.3" y="162.7">AD5</text>
<text x="271.3" y="165.3">AD4</text>
<text x="271.3" y="167.8">AD3</text>
<text x="283.4" y="162.7">RQ#/GT1#</text>
<text x="286.2" y="165.3">LOCK#</text>
<text x="289" y="167.8">S2#</text>
<text x="293.4" y="166.5">28</text>
<text x="293.4" y="164">29</text>
<text x="386.1" y="164">4</text>
<text x="386.1" y="166.5">5</text>
<text x="388.2" y="162.7">AEN1#</text>
<text x="388.2" y="165.3">RDY1</text>
<text x="388.2" y="167.8">READY</text>
<text x="401.8" y="165.3">ASYNC#</text>
<text x="406.3" y="167.8">EFI</text>
<text x="406.9" y="162.7">X2</text>
<text x="410.2" y="166.5">14</text>
<text x="410.2" y="164">15</text>
<text x="268.2" y="169.1">14</text>
<text x="268.2" y="171.6">15</text>
<text x="271.3" y="170.3">AD2</text>
<text x="271.3" y="172.9">AD1</text>
<text x="289" y="172.9">S0#</text>
<text x="289" y="170.3">S1#</text>
<text x="293.4" y="171.6">26</text>
<text x="293.4" y="169.1">27</text>
<text x="386.1" y="169.1">6</text>
<text x="386.1" y="171.6">7</text>
<text x="388.2" y="170.3">RDY2</text>
<text x="388.2" y="172.9">AEN2#</text>
<text x="405.1" y="172.9">OSC</text>
<text x="405.1" y="170.3">F/C#</text>
<text x="410.2" y="171.6">12</text>
<text x="410.2" y="169.1">13</text>
<text x="268.2" y="174.1">16</text>
<text x="268.2" y="176.7">17</text>
<text x="268.2" y="179.2">18</text>
<text x="271.3" y="175.4">AD0</text>
<text x="271.3" y="178">NMI</text>
<text x="288.6" y="178">QS1</text>
<text x="288.6" y="175.4">QS0</text>
<text x="293.4" y="179.2">23</text>
<text x="293.4" y="176.7">24</text>
<text x="293.4" y="174.1">25</text>
<text x="386.1" y="174.1">8</text>
<text x="386.1" y="176.7">9</text>
<text x="388.2" y="175.4">CLK</text>
<text x="388.2" y="178">GND</text>
<text x="403" y="178">RESET</text>
<text x="404.3" y="175.4">RES#</text>
<text x="410.2" y="176.7">10</text>
<text x="410.2" y="174.1">11</text>
<text x="196.8" y="183">1</text>
<text x="196.8" y="185.6">2</text>
<text x="198.9" y="184.3">OC#</text>
<text x="208.4" y="184.3">VCC</text>
<text x="213.4" y="185.6">19</text>
<text x="213.4" y="183">20</text>
<text x="268.2" y="181.8">19</text>
<text x="268.2" y="184.3">20</text>
<text x="271.3" y="180.5">INTR</text>
<text x="271.3" y="183">CLK</text>
<text x="271.3" y="185.6">GND</text>
<text x="285.9" y="183">READY</text>
<text x="286.1" y="185.6">RESET</text>
<text x="286.6" y="180.5">TEST#</text>
<text x="293.4" y="184.3">21</text>
<text x="293.4" y="181.8">22</text>
<text x="196.8" y="188.1">3</text>
<text x="196.8" y="190.7">4</text>
<text x="198.9" y="186.8">1Q</text>
<text x="198.9" y="189.4">1D</text>
<text x="198.9" y="191.9">2D</text>
<text x="209.8" y="186.8">8Q</text>
<text x="209.9" y="191.9">7D</text>
<text x="209.9" y="189.4">8D</text>
<text x="213.4" y="190.7">17</text>
<text x="213.4" y="188.1">18</text>
<text x="196.8" y="193.2">5</text>
<text x="196.8" y="195.7">6</text>
<text x="198.9" y="194.5">2Q</text>
<text x="198.9" y="197">3Q</text>
<text x="209.8" y="197">6Q</text>
<text x="209.8" y="194.5">7Q</text>
<text x="213.4" y="195.7">15</text>
<text x="213.4" y="193.2">16</text>
<text x="196.8" y="198.3">7</text>
<text x="196.8" y="200.8">8</text>
<text x="196.8" y="203.4">9</text>
<text x="198.9" y="199.5">3D</text>
<text x="198.9" y="202.1">4D</text>
<text x="209.9" y="202.1">5D</text>
<text x="209.9" y="199.5">6D</text>
<text x="213.4" y="203.4">12</text>
<text x="213.4" y="200.8">13</text>
<text x="213.4" y="198.3">14</text>
<text x="198.9" y="204.6">4Q</text>
<text x="198.9" y="207.2">GND</text>
<text x="209.8" y="204.6">5Q</text>
<text x="209.9" y="207.2">C+</text>
<text x="213.4" y="205.9">11</text>
<text x="196.8" y="222.4">1</text>
<text x="196.8" y="224.9">2</text>
<text x="196.8" y="227.5">3</text>
<text x="198.9" y="223.7">DIR</text>
<text x="198.9" y="226.2">A1</text>
<text x="208.4" y="223.7">VCC</text>
<text x="208.6" y="226.2">#OE</text>
<text x="213.4" y="227.5">18</text>
<text x="213.4" y="224.9">19</text>
<text x="213.4" y="222.4">20</text>
<text x="196.8" y="230">4</text>
<text x="196.8" y="232.6">5</text>
<text x="198.9" y="228.8">A2</text>
<text x="198.9" y="231.3">A3</text>
<text x="198.9" y="233.8">A4</text>
<text x="210" y="233.8">B3</text>
<text x="210" y="231.3">B2</text>
<text x="210" y="228.8">B1</text>
<text x="213.4" y="232.6">16</text>
<text x="213.4" y="230">17</text>
<text x="196.8" y="235.1">6</text>
<text x="196.8" y="237.6">7</text>
<text x="198.9" y="236.4">A5</text>
<text x="198.9" y="238.9">A6</text>
<text x="210" y="238.9">B5</text>
<text x="210" y="236.4">B4</text>
<text x="213.4" y="237.6">14</text>
<text x="213.4" y="235.1">15</text>
<text x="195.8" y="245.3">10</text>
<text x="196.8" y="240.2">8</text>
<text x="196.8" y="242.7">9</text>
<text x="198.9" y="241.5">A7</text>
<text x="198.9" y="244">A8</text>
<text x="210" y="244">B7</text>
<text x="210" y="241.5">B6</text>
<text x="213.4" y="245.3">11</text>
<text x="213.4" y="242.7">12</text>
<text x="213.4" y="240.2">13</text>
<text x="198.9" y="246.5">GND</text>
<text x="210" y="246.5">B8</text>
</g>
</svg>
